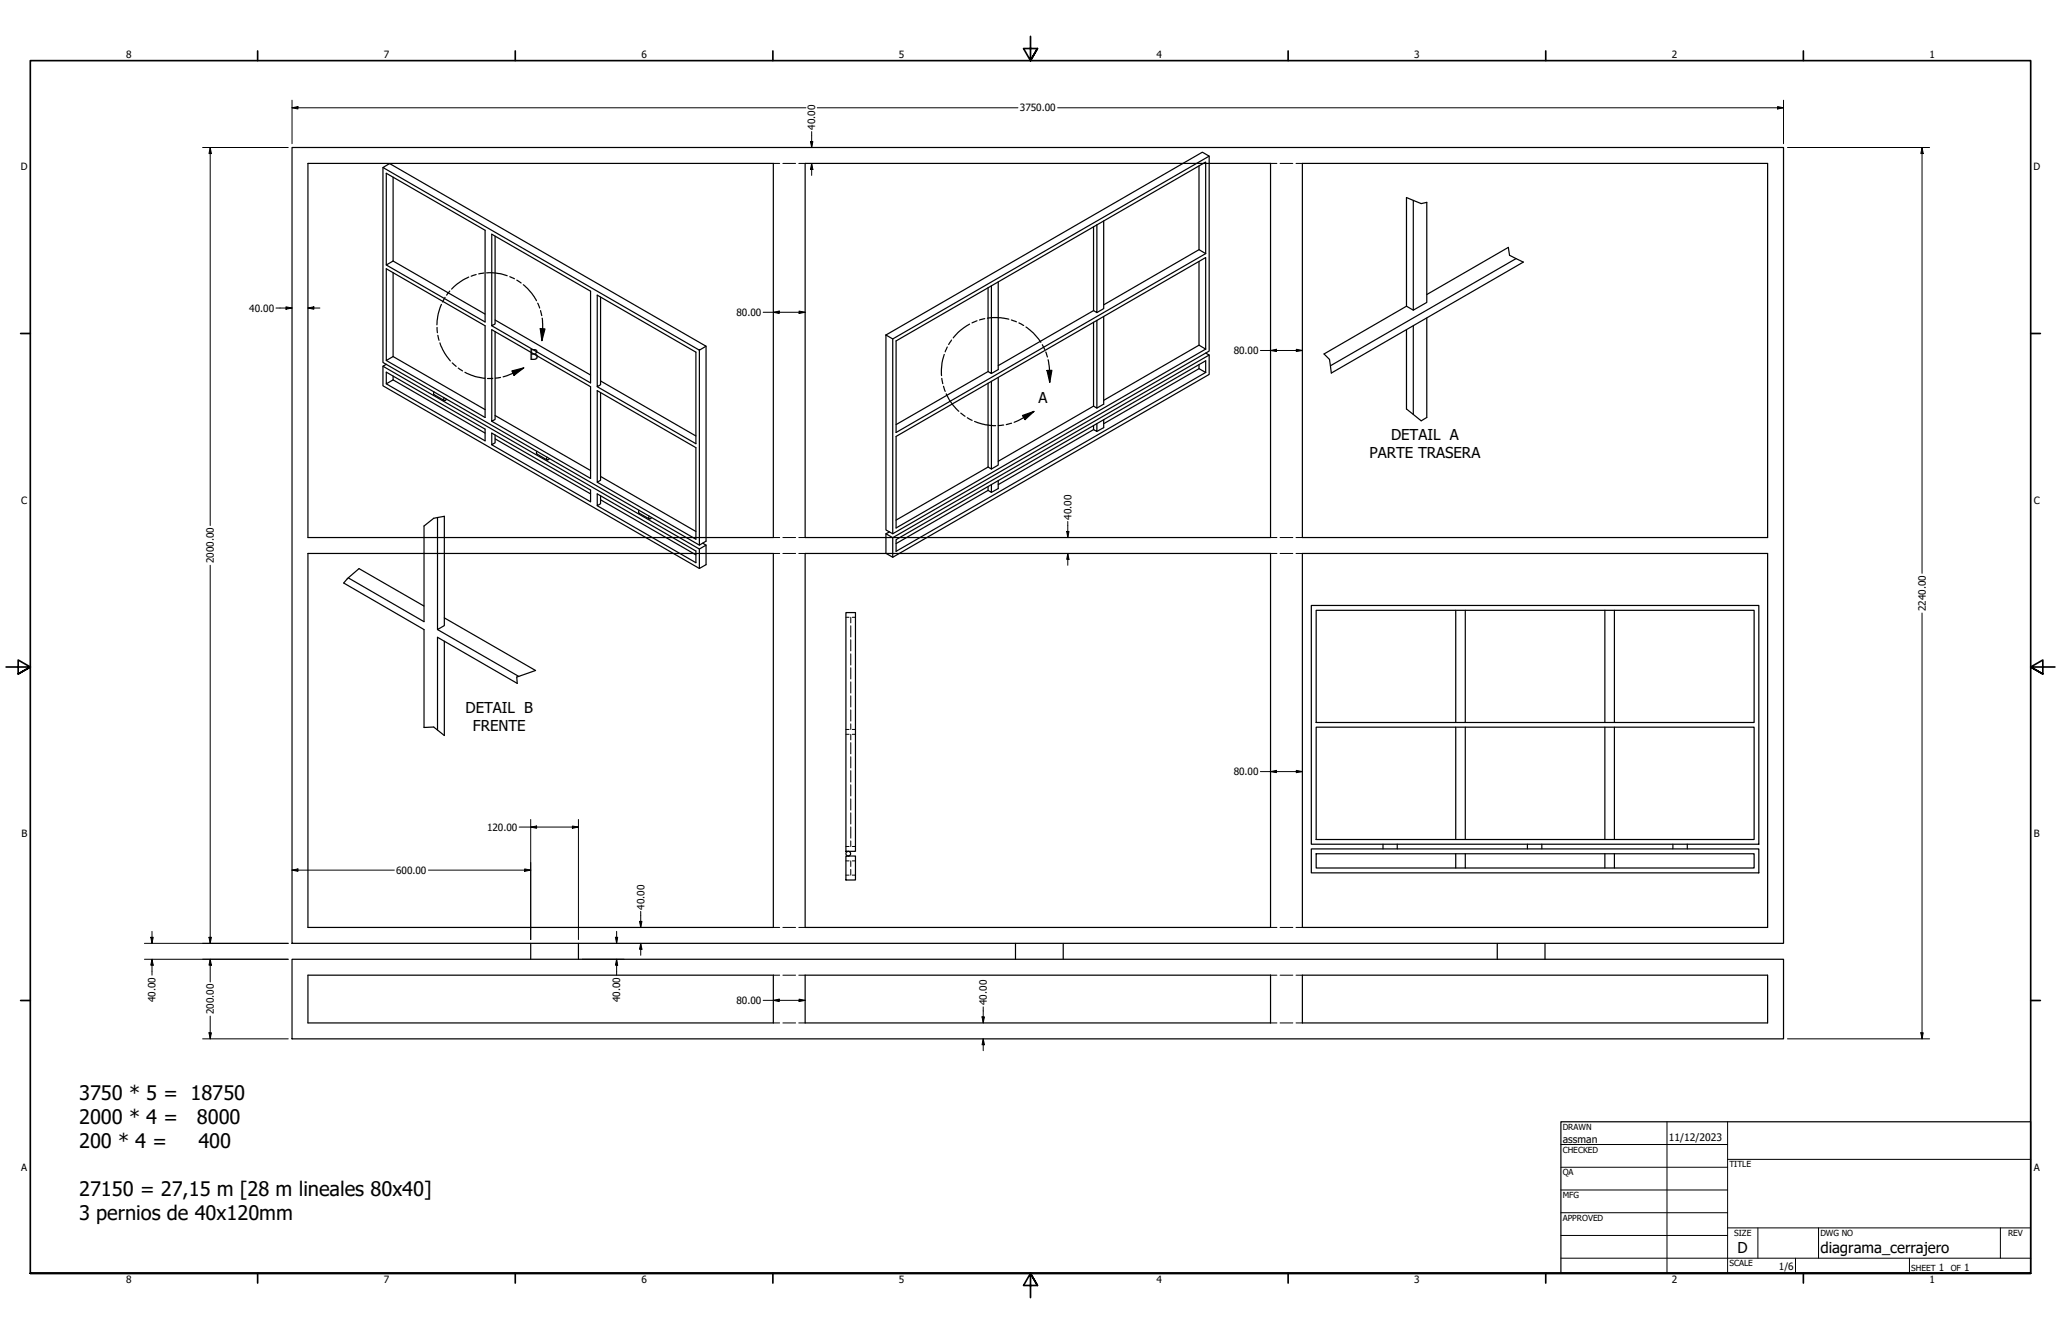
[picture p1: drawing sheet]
<svg xmlns="http://www.w3.org/2000/svg" width="864mm" height="559mm" viewBox="0 0 864 559" stroke-linecap="round" stroke-linejoin="round" font-family="sans-serif">
<!-- layer: Hidden (ANSI) -->
<g fill="none" stroke="#000" stroke-width=".42">
<path d="M324 68.5h2.7M328 68.5h5.4M334.7 68.5h2.7M532.4 68.5h2.7M536.4 68.5h5.3M543.1 68.5h2.6M324 231.8h2.7M324 225.2h2.7M328 231.8h5.4M328 225.2h5.4M334.7 231.8h2.7M334.7 225.2h2.7"/>
<path d="M532.4 231.8h2.7M532.4 225.2h2.7M536.4 231.8h5.3M536.4 225.2h5.3M543.1 231.8h2.6M543.1 225.2h2.6M354.5 258.6h1.3M356.5 258.6v2.3M357.1 258.6h1.4M356.5 262.1v4.7M356.5 268v4.7M356.5 273.9v4.7"/>
<path d="M356.5 279.7v4.7M356.5 285.6v4.7M356.5 291.5v4.7M356.5 297.4v4.7M354.5 305.6h1.3M354.5 307.6h1.3M356.5 303.2v2.4M356.5 307.6v2.3M356.5 311.1v4.7M356.5 317v4.7M357.1 305.6h1.4M357.1 307.6h1.4"/>
<path d="M356.5 322.8v4.8M356.5 328.7v4.7M356.5 334.6v4.7M354.5 354.6h1.3M356.5 340.5v4.7M356.5 346.4v4.7M356.5 352.2v2.4M357.1 354.6h1.4M354.5 366.6h1.3M354.5 360.6h1.3M356.5 360.6v2.4M356.5 364.2v2.4"/>
<path d="M357.1 366.6h1.4M357.1 360.6h1.4M324 388.5h2.7M328 388.5h5.4M334.7 388.5h2.7M532.4 388.5h2.7M536.4 388.5h5.3M543.1 388.5h2.6M324 408.5h2.7M328 408.5h5.4M334.7 408.5h2.7M532.4 408.5h2.7"/>
<path d="M536.4 408.5h5.3M543.1 408.5h2.6M324 428.5h2.7M328 428.5h5.4M334.7 428.5h2.7M532.4 428.5h2.7M536.4 428.5h5.3M543.1 428.5h2.6"/>
</g>
<!-- layer: Visible (ANSI) -->
<g fill="none" stroke="#000" stroke-width=".51">
<path d="M122.4 61.8h624.9v333.4h-624.9zM129 68.5h195v156.7h-195zM160.5 70.2l2.8-1.7 132.5 76.5-2.7 1.7zM160.5 70.2v81.6l132.6 76.5M164.7 74.2v35.1M337.4 68.5h195v156.7h-195zM502.4 69.5v35.1l2.8 1.6M506.7 65.4v81.7l-132.6 76.5-2.9-1.6v-81.7M545.7 68.5h195v156.7h-195zM207.5 98.9v36.8l-1.4 .8v-38.4l41.4 23.9v38.4l-41.4-23.9M459.6 94.2v36.7l-1.4-.8v-35.1M462.5 92.6v36.7l-2.9 1.6"/>
<path d="M589.3 82.7v45.6l2.9 1.6M592.2 83.9v46l5.7-3.2v-41.9M164.7 109.3l-2.8 1.7v-38.4l41.4 23.9v38.4l-41.4-23.9M164.7 114.2v35.2M164.7 109.3l38.6 22.3M415.4 119.7v36.8l-1.4-.9v-35.1M418.3 118.1v36.7l-2.9 1.7M502.4 109.5v35.1l2.8 1.6M502.4 104.6l-39.9 23.1M632 103.6l-34.1 19.8M635.3 108.3l-77.8 44.9M638.3 109.8l-80.5 46.5"/>
<path d="M207.5 138.9v36.8l-1.4 .8v-38.4l41.4 23.9v38.4l-41.4-23.9M207.5 134l40 23.1M251.7 124.5v36.7l-1.4 .8v-38.4l41.3 23.9v38.4l-41.3-23.9M458.2 130.1l-39.9 23.1M459.6 134.2v36.7l-1.4-.8v-35.1M462.5 132.6v36.7l-2.9 1.6M589.3 128.3l-34.5 20M589.3 138.1v33.2M592.2 136.5v37.1M597.9 133.2v41.7M160.5 153.4v8.2l132.6 76.5M161.9 152.6l-1.4 .8 132.6 76.6 2.7-1.7v8.2l-2.7 1.6v-8.1"/>
<path d="M164.7 149.4l-2.8 1.6v-38.4l41.4 23.9v38.4l-41.4-23.9M164.7 159.1l-2.8 1.7v-4.9l41.4 23.9v4.9l-41.4-23.9M164.7 157.5v1.6M164.7 149.4l38.6 22.2M164.7 159.1l38.6 22.3M251.7 159.6l39.9 23M295.8 145v81.7l-2.7 1.6v-81.6M371.2 140.3l132.6-76.5 2.9 1.6-132.6 76.6zM374.1 142v81.6M375.5 142.8l129.7-74.9v38.3l-129.7 75zM414 155.6l-38.5 22.3M415.4 159.7v36.8l-1.4-.9v-35.1"/>
<path d="M418.3 158.1v36.7l-2.9 1.7M502.4 152.8v1.6l2.8 1.6M502.4 144.6l-39.9 23.1M502.4 154.4l-39.9 23.1M505.2 147.9l1.5 .8-132.6 76.5M506.7 148.7v8.1l-132.6 76.6-2.9-1.6v-8.2M181.9 164.1l-.1 1.2 4.3 2.5M186.1 166.6a.67 .67 0 0 0 0 1.2 .67 .67 0 0 0 1-.6M207.5 174.1l40 23M251.7 164.5v36.7l-1.4 .8v-38.4l41.3 23.9v38.4l-41.3-23.9M458.2 170.1l-39.9 23.1M458.2 180l-39.9 23"/>
<path d="M459.6 177.5v3.2l-1.4-.7v-1.7M462.5 175.8v3.3l-2.9 1.6M207.5 182.2v3.3l-1.4 .8v-4.9l41.4 23.9v4.9l-41.4-23.9M207.5 183.8l40 23.1M225 189l-.1 1.2 4.3 2.5M229.2 191.5a.66 .66 0 0 0 0 1.2 .66 .66 0 0 0 1-.6M251.7 199.6l39.9 23M375.5 182.8l129.7-74.9v38.3l-129.7 75zM414 195.6l-38.5 22.3M186.2 216.3v45.8l-2.9 1.6v-46.9M251.7 207.7v3.3l-1.4 .8v-4.9l41.3 23.9v4.9l-41.3-23.9M251.7 209.4l39.9 23"/>
<path d="M267.8 213.7v1.2l4.2 2.5M272 216.2a.67 .67 0 0 0 .1 1.2 .67 .67 0 0 0 .9-.6M414 205.4l-38.5 22.3M415.4 203v3.2l-1.4-.8v-1.6M418.3 201.4v3.3l-2.9 1.5M129 231.8h195v156.7h-195zM150.4 238.2l27.3 15.7M177.7 220.3v40.1l-31.8-18.3M294.4 227.5l1.4 .8M337.4 231.8h195v156.7h-195zM372.7 222.8l-1.5 .8 2.9 1.6v8.2M375.5 226.1l129.7-75v4.9l-129.7 74.9z"/>
<path d="M545.7 231.8h195v156.7h-195zM144 244.2l33.7 19.5v41M186.2 258.8l38.2 22.1M354.5 256.6h4v100h-4zM549.5 253.6h187.5v100h-187.5zM551.5 255.7h183.5v46.9h-183.5zM610 255.7v46.9M614 255.7v46.9M672.5 255.7v46.9M676.5 255.7v46.9M183.3 263.7l34.1 19.6M186.2 268.6v39.5"/>
<path d="M216.7 286.3l-33.4-19.3v38.8M551.5 304.6h183.5v47.1h-183.5zM610 304.6v47.1M614 304.6v47.1M672.5 304.6v47.1M676.5 304.6v47.1M354.5 358.6h4v10h-4zM549.5 355.6h187.5v10h-187.5zM551.5 357.6h183.5v6h-183.5zM579.5 353.6v2M585.5 353.6v2M610 357.6v6"/>
<path d="M614 357.6v6M640 353.6v2M646 353.6v2M672.5 357.6v6M676.5 357.6v6M701 353.6v2M707 353.6v2M222.4 395.2v6.6M242.4 395.2v6.6M425.5 395.2v6.6M445.5 395.2v6.6M627.4 395.2v6.6"/>
<path d="M647.4 395.2v6.6M122.4 401.8h624.9v33.4h-624.9zM129 408.5h195v20h-195zM337.4 408.5h195v20h-195zM545.7 408.5h195v20h-195z"/>
<circle cx="355.4" cy="357.6" r=".98"/>
</g>
<!-- layer: Break Line (ANSI) -->
<path d="M589.3 82.7l6.2 2.6 2.4-.5M632 103.6l.5 3.3 5.8 2.9M554.8 148.3l2.3 2.3 .7 5.7M589.3 171.3l6.2 5 2.4-1.4M186.2 216.3l-4.5 .8-4 3.2M150.4 238.2l-4.5 3.9-1.9 2.1M224.4 280.9l-7.9 2.7 .2 2.7M177.7 304.7l4-.2 4.5 3.6" fill="none" stroke="#000" stroke-width=".51"/>
<!-- layer: Detail Boundary (ANSI) -->
<g fill="none" stroke="#000" stroke-width=".51">
<path d="M196.4 116.1l-3.6 1.9-3.6 3.1M199.5 115l-2.1 .7M202.8 114.4l-2.2 .3M203.9 114.3l4.2 .1 4.4 1.1M213.6 115.9l2 .9M216.5 117.3l1.9 1.3M219.3 119.3l3.5 3.5 2 3.2M183.1 137.2l.2 2.2M185 127.5l-1.4 3.9-.5 4.7M186.5 124.6l-1.1 1.9M188.5 121.9l-1.4 1.7M225.3 127l.8 2"/>
<path d="M226.4 137.7l1.9 .1-1.2 4.9zM226.5 130.1l.5 2.1M227.2 133.3l.2 4.4-.3 5M406.3 135.8l-3.8 2.6-3.1 3.1M409.4 134.4l-2.1 .9M412.6 133.5l-2.1 .5M413.8 133.3l5.5-.2 3.4 .6M423.8 134l2.1 .8M427 135.3l1.9 1M429.9 137l3.1 2.5 3.1 3.9M183.5 140.5l.5 2.1M184.3 143.6l2.1 4.4 2.3 3.2"/>
<path d="M189.5 152l1.6 1.5M192 154.2l1.8 1.2M194.8 156l4.6 1.8 3.8 .6M206.5 158.5l-2.2 .1M209.7 158.1l-2.1 .3M214.5 155.4l5-1.3-4.1 3.1zM219.5 154.1l-5.1 2.5-3.6 1.3M394.7 158.5l.3 2.2M395.7 148.5l-1 3.6-.2 5.3M396.9 145.4l-.9 2M398.7 142.4l-1.2 1.9M436.8 144.4l1 2"/>
<path d="M438.2 147.4l.7 2.1M438.7 155.2l2.1-.1-.9 5zM439.2 150.7l.5 3.8 .2 5.6M395.4 161.8l.6 2.2M396.5 165l2.5 4.2 2.8 3.1M402.6 173l1.8 1.4M405.3 175l2.1 1.1M408.4 176.5l4.5 1.4 4.3 .4M420.6 178.1l-2.3 .1M423.9 177.3l-2.3 .6M428.4 174.1l4.9-1.8-3.8 3.5zM433.3 172.3l-6.1 3.6-2.3 1"/>
</g>
<g fill="#000">
<path d="M226.4 137.7l1.9 .1-1.2 4.9z" fill-rule="evenodd"/>
<path d="M214.5 155.4l5-1.3-4.1 3.1z" fill-rule="evenodd"/>
<path d="M438.7 155.2l2.1-.1-.9 5z" fill-rule="evenodd"/>
<path d="M428.4 174.1l4.9-1.8-3.8 3.5z" fill-rule="evenodd"/>
</g>
<!-- layer: Border (ANSI) -->
<g fill="none" stroke="#000" stroke-width=".7">
<path d="M431.8 15.2v10.2l-2.9-5.1h5.8l-2.9 5.1 2.9-5.1M107.9 21.3v4.1M215.9 21.3v4.1M323.8 21.3v4.1M539.8 21.3v4.1M647.7 21.3v4.1M755.6 21.3v4.1M8.6 139.7h4.1M850.9 139.7h4.1M2.5 279.4h10.2l-5.1-2.9v5.8l5.1-2.9-5.1 2.9M861.1 279.4h-10.2l5.1-2.9v5.8l-5.1-2.9 5.1 2.9M8.6 419.1h4.1"/>
<path d="M850.9 419.1h4.1M12.7 533.4v-508h838.2v508h-838.2h838.2M107.9 533.4v4.1M215.9 533.4v4.1M323.8 533.4v4.1M434.7 538.5l-2.9-5.1 2.9 5.1h-5.8l2.9-5.1v10.2M539.8 533.4v4.1M647.7 533.4v4.1M755.6 533.4v4.1"/>
</g>
<!-- layer: Title (ANSI) -->
<g fill="none" stroke="#000" stroke-width=".42">
<path d="M654 479.4h69.9M698.5 469.9v63.5M723.9 469.9v63.5M654 488.9h69.9M654 498.5h69.9M723.9 485.6h127M654 508h69.9M654 517.5h69.9M723.9 514.3h127M736.6 514.3v12.7M762 514.3v12.7M838.2 514.3v12.7"/>
<path d="M654 527h196.9M752.3 527v6.4M800.1 527v6.4"/>
</g>
<path d="M654 469.9h196.9v63.5h-196.9z" fill="none" stroke="#000" stroke-width=".51"/>
<!-- layer: Dimension (ANSI) -->
<g fill="none" stroke="#000" stroke-width=".42">
<path d="M122.4 45.1l2.4-.5v1.1zM122.4 45.1h215.3M122.4 42v18.2M339.6 59.3h1l-.5 2.5zM340.1 55.1v6.7M342.5 45.1h84M443.2 45.1h304.1M744.9 44.6l2.4 .5-2.4 .6zM747.3 42v18.2M84.9 61.8h35.9M88.1 61.8l.5 2.5h-1zM88.1 61.8v158.4"/>
<path d="M340.1 68.5l.5 2.5h-1zM340.1 68.5v5M749 61.8h59.5M805.4 61.8l.5 2.5h-1zM805.4 61.8v178.4M115.6 129h6.8M119.8 128.5l2.6 .5-2.6 .5zM129 129l2.5-.5v1zM129 129h5M319.8 130.8h17.6M324 130.8l2.5-.5v1zM334.8 130.3l2.6 .5-2.6 .5z"/>
<path d="M528.1 146.8h17.6M532.4 146.8l2.5-.5v1zM543.2 146.3l2.5 .5-2.5 .5zM447.4 218.4v6.8M88.1 236.8v158.4M447 222.6h.9l-.5 2.6zM447.4 231.8l.5 2.5h-.9zM447.4 231.8v5M805.4 256.8v178.4M528.1 323.2h17.6M532.4 323.2l2.5-.5v1zM543.2 322.7l2.5 .5-2.5 .5z"/>
<path d="M217.6 346.5h24.8M222.4 346.5l2.5-.5v1zM222.4 343.3v50.3M239.8 346l2.6 .5-2.6 .5zM242.4 343.3v50.3M122.4 364.5l2.4-.5v1zM122.4 364.5h42.8M179.5 364.5h42.9M219.8 364l2.6 .5-2.6 .5zM60.5 395.2h60.3M63.2 392.6h1l-.5 2.6zM63.7 390.1v5.1"/>
<path d="M87.6 392.6h1l-.5 2.6zM257.9 392.6h.9l-.4 2.6zM258.4 390.1v5.1M268 386h1l-.5 2.5zM268.5 395.2l.5 2.4h-1zM268.5 381.8v6.7M268.5 395.2v5M60.5 401.8h60.3M63.7 401.8l.5 2.5h-1zM63.7 401.8v6.7M88.1 401.8l.5 2.5h-1zM88.1 401.8v9.6"/>
<path d="M244 401.8h17.6M258.4 401.8l.4 2.5h-.9zM258.4 401.8v6.7M319.8 419h17.6M324 419l2.5-.5v1zM334.8 418.5l2.6 .5-2.6 .5zM84.9 435.2h35.9M87.6 432.6h1l-.5 2.6zM88.1 425.6v9.6M411.5 426h1l-.5 2.5zM412 435.2l.5 2.4h-1zM412 421.8v6.7"/>
<path d="M412 435.2v4.9M749 435.2h59.5M804.9 432.6h1l-.5 2.6z"/>
</g>
<g fill="#000">
<path d="M122.4 45.1l2.4-.5v1.1z" fill-rule="evenodd"/>
<path d="M339.6 59.3h1l-.5 2.5z" fill-rule="evenodd"/>
<path d="M744.9 44.6l2.4 .5-2.4 .6z" fill-rule="evenodd"/>
<path d="M88.1 61.8l.5 2.5h-1z" fill-rule="evenodd"/>
<path d="M340.1 68.5l.5 2.5h-1z" fill-rule="evenodd"/>
<path d="M805.4 61.8l.5 2.5h-1z" fill-rule="evenodd"/>
<path d="M119.8 128.5l2.6 .5-2.6 .5z" fill-rule="evenodd"/>
<path d="M129 129l2.5-.5v1z" fill-rule="evenodd"/>
<path d="M324 130.8l2.5-.5v1z" fill-rule="evenodd"/>
<path d="M334.8 130.3l2.6 .5-2.6 .5z" fill-rule="evenodd"/>
<path d="M532.4 146.8l2.5-.5v1z" fill-rule="evenodd"/>
<path d="M543.2 146.3l2.5 .5-2.5 .5z" fill-rule="evenodd"/>
<path d="M447 222.6h.9l-.5 2.6z" fill-rule="evenodd"/>
<path d="M447.4 231.8l.5 2.5h-.9z" fill-rule="evenodd"/>
<path d="M532.4 323.2l2.5-.5v1z" fill-rule="evenodd"/>
<path d="M543.2 322.7l2.5 .5-2.5 .5z" fill-rule="evenodd"/>
<path d="M222.4 346.5l2.5-.5v1z" fill-rule="evenodd"/>
<path d="M239.8 346l2.6 .5-2.6 .5z" fill-rule="evenodd"/>
<path d="M122.4 364.5l2.4-.5v1z" fill-rule="evenodd"/>
<path d="M219.8 364l2.6 .5-2.6 .5z" fill-rule="evenodd"/>
<path d="M63.2 392.6h1l-.5 2.6z" fill-rule="evenodd"/>
<path d="M87.6 392.6h1l-.5 2.6z" fill-rule="evenodd"/>
<path d="M257.9 392.6h.9l-.4 2.6z" fill-rule="evenodd"/>
<path d="M268 386h1l-.5 2.5z" fill-rule="evenodd"/>
<path d="M268.5 395.2l.5 2.4h-1z" fill-rule="evenodd"/>
<path d="M63.7 401.8l.5 2.5h-1z" fill-rule="evenodd"/>
<path d="M88.1 401.8l.5 2.5h-1z" fill-rule="evenodd"/>
<path d="M258.4 401.8l.4 2.5h-.9z" fill-rule="evenodd"/>
<path d="M324 419l2.5-.5v1z" fill-rule="evenodd"/>
<path d="M334.8 418.5l2.6 .5-2.6 .5z" fill-rule="evenodd"/>
<path d="M87.6 432.6h1l-.5 2.6z" fill-rule="evenodd"/>
<path d="M411.5 426h1l-.5 2.5z" fill-rule="evenodd"/>
<path d="M412 435.2l.5 2.4h-1z" fill-rule="evenodd"/>
<path d="M804.9 432.6h1l-.5 2.6z" fill-rule="evenodd"/>
</g>
<g font-size="8.4">
<text x="33.1" y="460.9">3750 * 5 = 18750</text>
<text x="33.1" y="471">2000 * 4 =</text>
<text x="82.4" y="471">8000</text>
<text x="33.1" y="481">200 * 4 =</text>
<text x="83.1" y="481">400</text>
<text x="33.1" y="501.1">27150 = 27,15 m [28 m lineales 80x40]</text>
<text x="33.1" y="511.2">3 pernios de 40x120mm</text>
</g>
<g font-size="6.3">
<text x="221.8" y="151">B</text>
<text x="435.1" y="168.8">A</text>
<text x="582.9" y="184.3">DETAIL A</text>
<text x="573.9" y="191.9">PARTE TRASERA</text>
<text x="195" y="298.5">DETAIL B</text>
<text x="198.2" y="306">FRENTE</text>
<text x="728.1" y="524.9">D</text>
<text x="762.8" y="525">diagrama_cerrajero</text>
</g>
<g font-size="4.3">
<text x="654.8" y="478.6">assman</text>
<text x="699.3" y="478">11/12/2023</text>
</g>
<g font-size="4.2">
<text x="52.8" y="24.4">8</text>
<text x="160.8" y="24.4">7</text>
<text x="268.7" y="24.4">6</text>
<text x="376.7" y="24.4">5</text>
<text x="484.6" y="24.4">4</text>
<text x="592.6" y="24.4">3</text>
<text x="700.5" y="24.4">2</text>
<text x="808.5" y="24.4">1</text>
<text x="427.4" y="46.7">3750.00</text>
<text x="341.6" y="54.3" transform="rotate(-90 341.6 54.3)">40.00</text>
<text x="8.8" y="71.4">D</text>
<text x="852" y="71.4">D</text>
<text x="104.5" y="130.6">40.00</text>
<text x="308.6" y="132.3">80.00</text>
<text x="517" y="148.3">80.00</text>
<text x="8.9" y="211.1">C</text>
<text x="852.2" y="211.1">C</text>
<text x="448.9" y="217.6" transform="rotate(-90 448.9 217.6)">40.00</text>
<text x="89.6" y="236" transform="rotate(-90 89.6 236)">2000.00</text>
<text x="806.9" y="256" transform="rotate(-90 806.9 256)">2240.00</text>
<text x="517" y="324.7">80.00</text>
<text x="204.1" y="348">120.00</text>
<text x="9" y="350.8">B</text>
<text x="852.2" y="350.8">B</text>
<text x="166" y="366">600.00</text>
<text x="270" y="381" transform="rotate(-90 270 381)">40.00</text>
<text x="65.2" y="419.7" transform="rotate(-90 65.2 419.7)">40.00</text>
<text x="259.9" y="419.7" transform="rotate(-90 259.9 419.7)">40.00</text>
<text x="89.6" y="424.8" transform="rotate(-90 89.6 424.8)">200.00</text>
<text x="308.6" y="420.6">80.00</text>
<text x="413.5" y="421" transform="rotate(-90 413.5 421)">40.00</text>
<text x="8.9" y="490.5">A</text>
<text x="852.2" y="490.5">A</text>
<text x="745.4" y="532">1/6</text>
<text x="812.4" y="532.6">1</text>
<text x="823" y="532.6">1</text>
<text x="52.8" y="537.5">8</text>
<text x="160.8" y="537.5">7</text>
<text x="268.7" y="537.5">6</text>
<text x="376.7" y="537.5">5</text>
<text x="484.6" y="537.5">4</text>
<text x="592.6" y="537.5">3</text>
<text x="700.5" y="537.5">2</text>
<text x="808.5" y="537.5">1</text>
</g>
<g font-size="3.5">
<text x="654.8" y="473.2">DRAWN</text>
<text x="654.8" y="482.8">CHECKED</text>
<text x="724.7" y="488.9">TITLE</text>
<text x="654.8" y="492.3">QA</text>
<text x="654.8" y="501.8">MFG</text>
<text x="654.8" y="511.4">APPROVED</text>
<text x="726.7" y="517.7">SIZE</text>
<text x="762.8" y="517.7">DWG NO</text>
<text x="841.4" y="517.7">REV</text>
<text x="724.7" y="530.4">SCALE</text>
<text x="800.9" y="532.6">SHEET</text>
<text x="817.4" y="532.6">OF</text>
</g>
</svg>
